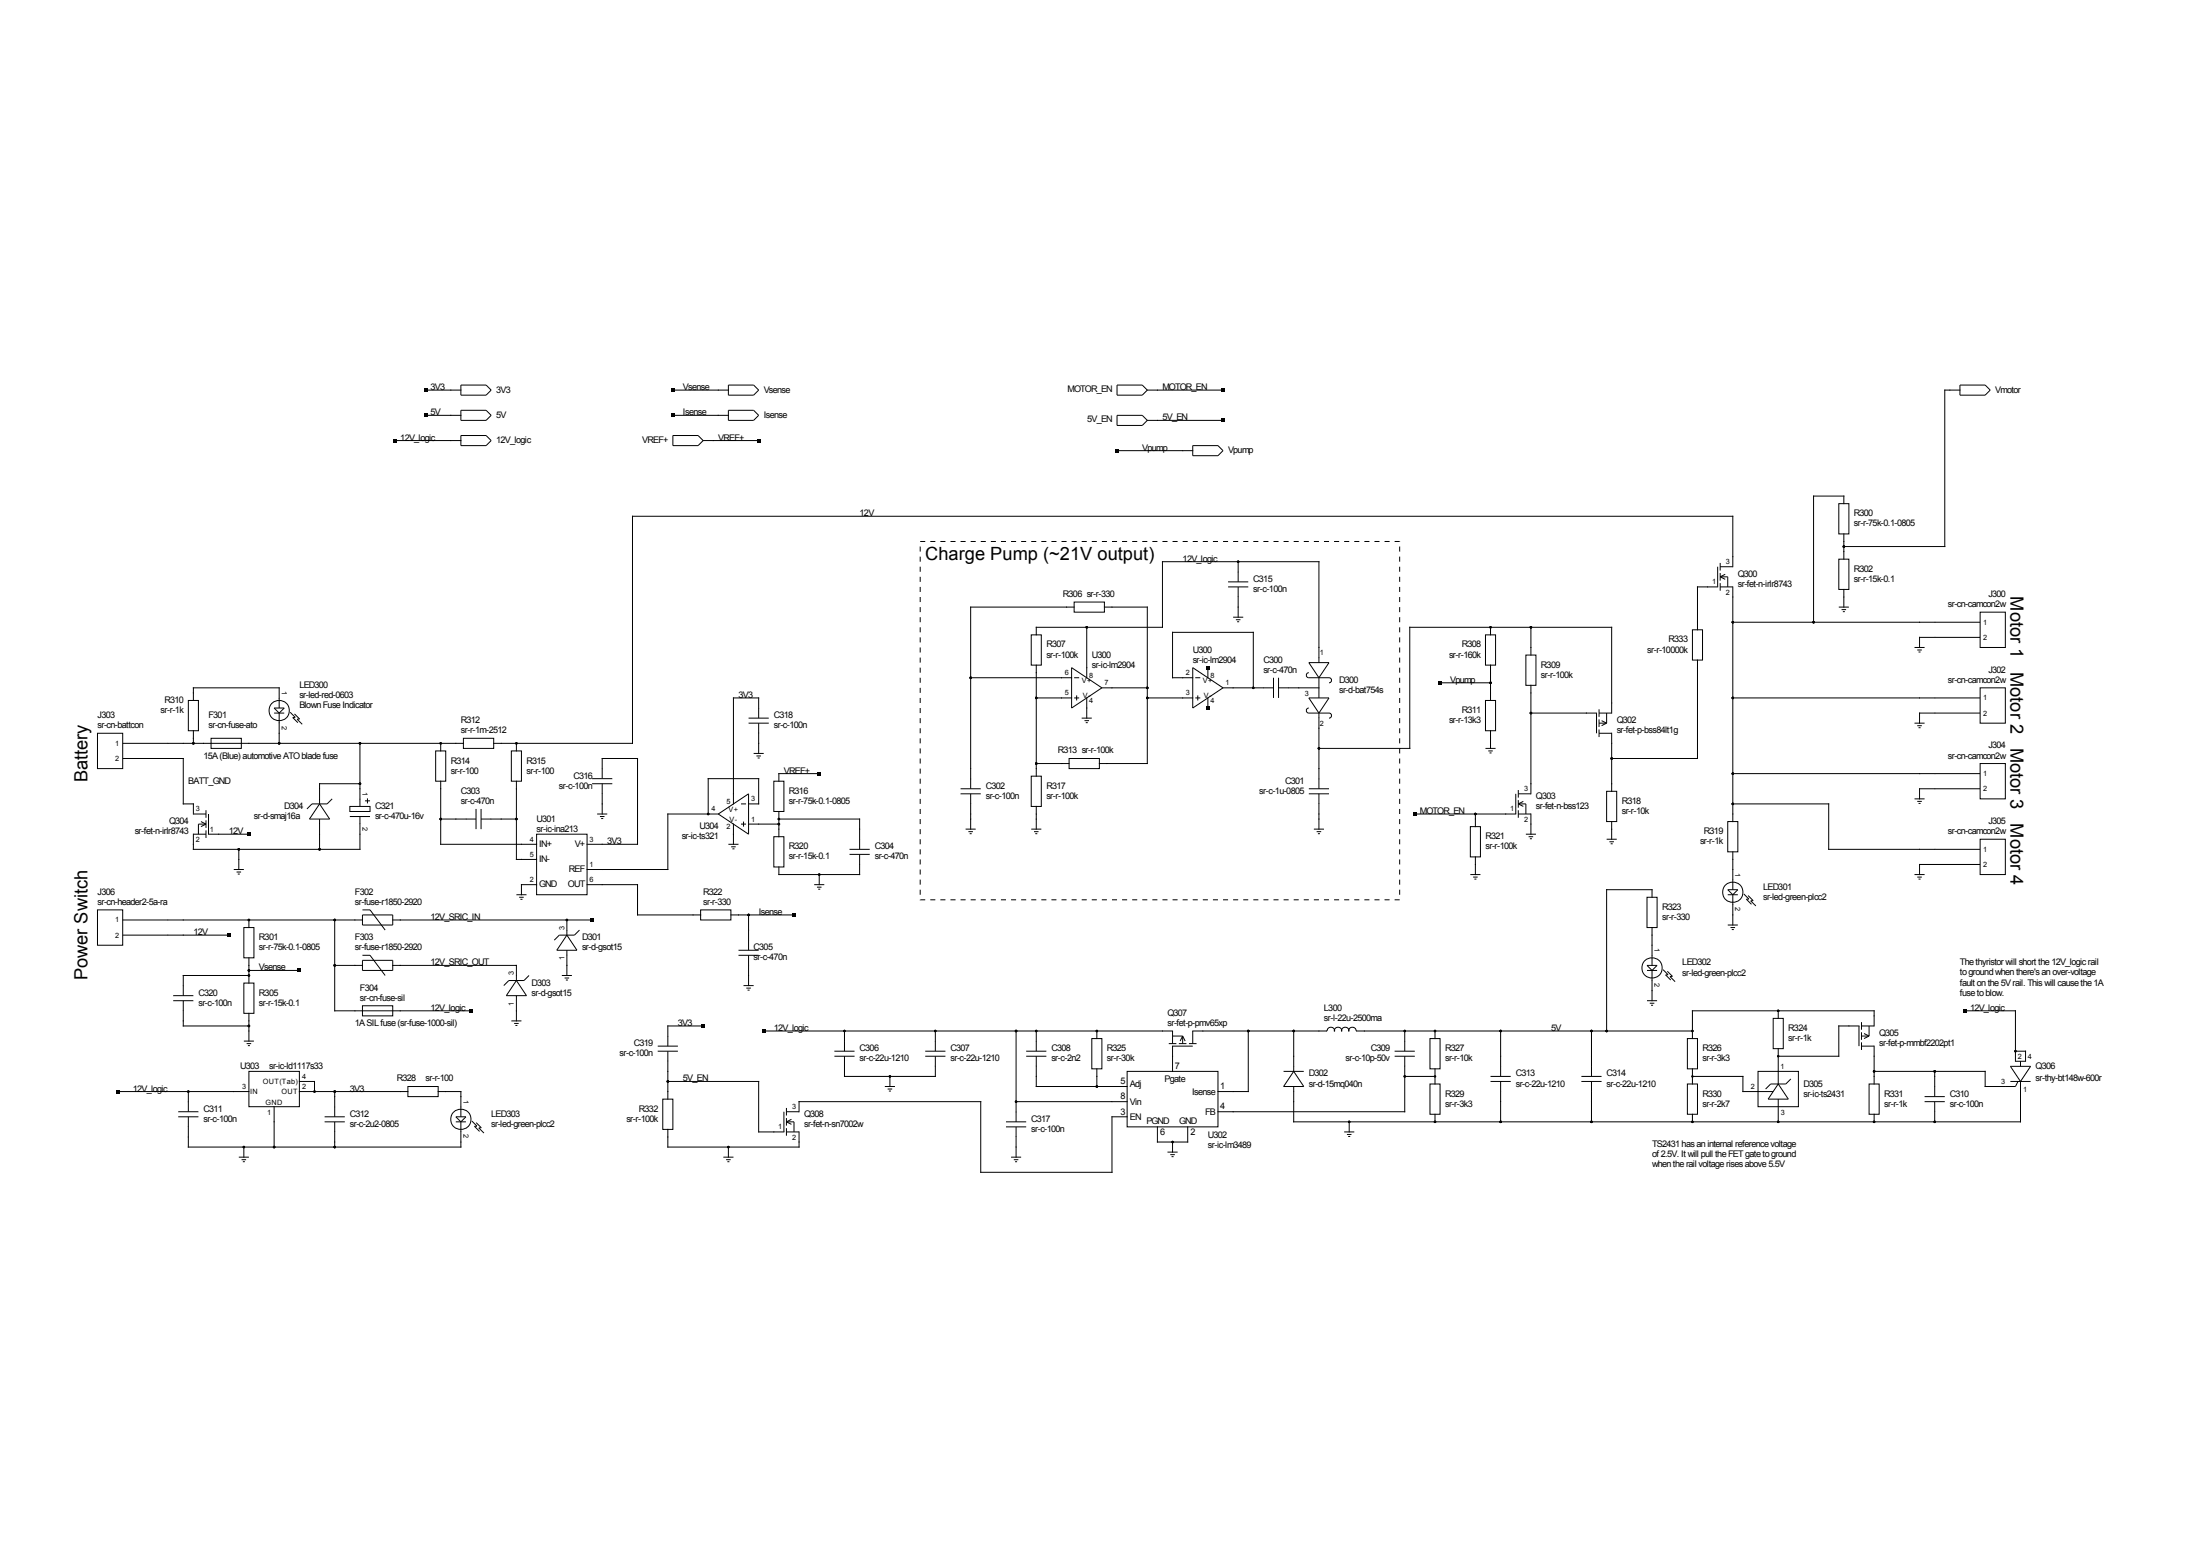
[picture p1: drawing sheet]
<svg xmlns="http://www.w3.org/2000/svg" width="297mm" height="210mm" viewBox="0 0 297 210" stroke-linecap="round" stroke-linejoin="round" font-family="sans-serif">
<g fill="none" stroke="#000" stroke-width=".13">
<path d="M53.3 59.5h8.9M57.4 52.6h4.8M57.4 56.1h4.8M62.2 52h3.4l.7 .6-.7 .7h-3.4zM62.2 55.4h3.4l.7 .7-.7 .6h-3.4zM62.2 58.8h3.4l.7 .7-.7 .6h-3.4zM90.8 52.6h7.5M90.8 56.1h7.5M90.8 58.8h3.4l.7 .7-.7 .6h-3.4zM94.9 59.5h7.5M98.3 52h3.4l.7 .6-.7 .7h-3.4zM98.3 55.4h3.4l.7 .7-.7 .6h-3.4z"/>
<path d="M150.7 52h3.4l.7 .6-.7 .7h-3.4zM150.7 56.1h3.4l.7 .6-.7 .7h-3.4zM154.8 52.6h10.2M154.8 56.7h10.2M264.5 52.6h-2.1v21.2h-13.6M264.5 52h3.4l.7 .6-.7 .7h-3.4zM150.7 60.8h10.2M160.9 60.1h3.5l.6 .7-.6 .7h-3.5zM165.7 79.2h2.7M165.7 78.5h2.7M167.1 75.8v2.7M167.1 79.2v4.1"/>
<path d="M231.8 76.5v2.7h-2.7v5.8M232.1 76.5h1.7v-6.8h-148.5v30.6h-18.7M232.1 79.2h1.7v31.7M232.1 77.8l.7 .4M232.1 76v1M232.1 77.3v1.1M232.1 78.7v1M232.1 77.8h1v1.4M232.8 77.5l-.7 .3M248.1 68h1.4v4.1h-1.4zM248.1 75.5h1.4v4.1h-1.4zM248.8 68v-1h-4.1v17"/>
<path d="M248.8 72.1v3.4M248.8 79.6v2.3M13.2 99h3.4v4.7h-3.4zM25.4 94.5h1.4v4.1h-1.4zM26.1 94.5v-1.7h11.6v2.8M26.1 98.6v1.7M28.5 99.6h4.1v1.4h-4.1zM37 96.2h1.4M37 95.6h1.4l-.7 .6zM37.7 96.2v4.1M39.2 96.1l.6 .7h-.3l.7 .7M39.7 96.3l.7 .7-.3 .1 .7 .6"/>
<path d="M62.5 99.6h4.1v1.4h-4.1zM101 97.6h2.7M101 96.9h2.7M102.4 96.9v-2.7h-3.4v14.3M102.4 97.6v4.1M131 91.5h13.6M139.2 85.7h1.3v4.1h-1.3zM139.8 94.2h4.8M139.8 85.7v-1h17.1v-8.9h21.1v13.6M139.8 89.8v15M144.6 90.1l4.1 2.7-4.1 2.8zM144.9 81.3h4.1v1.3h-4.1z"/>
<path d="M144.9 94.2h.7M144.9 91.5h.7M144.9 81.9h-13.9v24.6M145.3 93.9v.6M146 96.9h1.3M146.3 97.3h.7M146.5 97.5h.3M146.6 84.7v6.8M146.6 94.2v2.7M148.7 92.8h6.1M149 81.9h5.8v21.1h-6.5M154.8 94.2h6.1"/>
<path d="M160.9 90.1l4.1 2.7-4.1 2.8zM160.9 91.5h-2.7v-6.2h10.9v7.5M161.3 94.2h.7M161.3 91.5h.7M161.6 93.9v.6M163 90.1v1.4M163 94.2v1.4M165 92.8h6.8M166.4 83.3h1.4M166.8 83.6h.6M166.9 83.9h.3M171.8 91.5v2.7"/>
<path d="M172.5 92.8h5.5M172.5 91.5v2.7M176.6 90.8l-.2 .1-.1 .2 .1 .3 .2 .1h2.7l.3 .1 .1 .2-.1 .2-.3 .2M176.6 95.6l-.2 .1-.1 .2 .1 .2 .2 .1h2.7l.3 .1 .1 .3-.1 .2-.3 .1M176.6 94.2h2.7l-1.3 2zM176.6 89.4h2.7l-1.3 2.1zM178 91.5v2.7M178 96.2v10.3M194.3 92.2h6.8M200.4 85.7h1.4v4.1h-1.4zM200.4 94.5h1.4v4.1h-1.4zM201.1 84.7v1"/>
<path d="M201.1 89.8v4.7M201.1 98.6v2.4M205.9 88.4h1.4v4.1h-1.4zM206.6 96.2h8.8v2.8M206.6 92.5v14.6h-1.7M206.6 84.7v3.7M215.8 96.2h1.7v-11.5h-27.3v16.3h-12.2M215.8 97.6h1M215.8 99h1.7v7.8M215.8 95.7v1M215.8 97.1v1M215.8 98.5v1"/>
<path d="M216.1 97.3l.7 .3M216.8 97.6l-.7 .3M216.8 96.2v1.4M228.4 85h1.3v4.1h-1.3zM229.1 89.1v13.3h-11.6M233.8 84h33.4M233.8 94.2h33.4M248.1 81.9h1.4M248.5 82.3h.6M248.7 82.5h.2M258.3 97.6h1.4M258.3 87.4h1.4"/>
<path d="M258.7 97.9h.6M258.7 87.7h.6M258.9 98.2h.3M258.9 88h.3M267.2 82.6h3.4v4.8h-3.4zM267.2 92.8h3.4v4.8h-3.4zM267.2 86h-8.2v1.4M267.2 96.2h-8.2v1.4M16.6 102.4h8.1v6.1h1.4v1.4h1.7M16.6 100.3h45.9M27.1 110.9l.7 .3M27.8 111.2l-.7 .4"/>
<path d="M27.8 109.3v1.1M27.8 110.7v1M27.8 112.1v1M27.8 111.2h-1v1.4M28.1 109.9v2.7h5.5M31.5 117.4h1.4M31.9 117.7h.6M32.1 118h.3M32.2 114.6v2.8M43.1 108.5l1.4 2h-2.7zM43.1 110.5v4.1M44.8 107.8l-.7 .7h-2l-.7 .7"/>
<path d="M47.2 108.8h2.7v.7h-2.7zM47.2 110.2h2.7M48.6 110.2v4.4h-22.5v-2h1.7M48.6 105.8h-5.5v2.7M48.6 100.3v8.5M49.2 108.1h.7M49.6 107.7v.7M58.8 101.3h1.3v4.1h-1.3zM59.5 100.3v1M59.5 105.4v8.5h12.9M59.5 110.5h4.7M64.2 109.2v2.7"/>
<path d="M64.9 110.5h4.8M64.9 109.2v2.7M69 101.3h1.4v4.1h-1.4zM69.7 100.3v1M69.7 105.4v10.6h2.7M72.4 119.4h-2v1.4M72.4 112.6h6.8v8.2h-6.8zM79.2 119.4h6.8v4.1h8.5M79.9 105.1h2.7M79.9 105.8h2.7M80.6 109.9h1.3M81 110.2h.6"/>
<path d="M81.1 110.5h.3M81.3 105.1v-2.7h4.7v11.5h-6.8M81.3 105.8v4.1M96.9 109.9h-6.8v7.5h-10.9M96.9 109.9l4.1-2.8v5.5zM98.3 113.9h1.4M98.7 114.3h.6M98.8 114.6h.3M99 111.2v2.7M100 111.2h.7M100 108.5h.7M100.3 110.9v.7"/>
<path d="M101 111.2h4.1M101 108.5h1.4v-3.4h-6.8v4.8M101.7 101.7h1.4M102.1 102h.6M102.2 102.3h.3M104.4 105.4h1.4v4.1h-1.4zM104.4 112.9h1.4v4.1h-1.4zM105.1 110.5h10.9v4.1M105.1 109.5v3.4M109.9 119.4h1.3M110.2 119.7h.7M110.5 104.4h-5.4v1"/>
<path d="M110.5 118v1.4M114.6 114.6h2.8M114.6 115.3h2.8M116 115.3v2.7h-10.9v-1M129.6 106.5h2.7M129.6 107.1h2.7M130.3 111.9h1.4M130.7 112.2h.6M130.8 112.5h.3M131 107.1v4.8M139.2 104.8h1.3v4h-1.3zM139.2 111.9h1.3"/>
<path d="M139.5 112.2h.6M139.7 112.5h.3M139.8 108.8v3.1M139.8 103h4.5M144.3 102.4h4v1.3h-4zM176.6 106.5h2.7M176.6 107.1h2.7M177.3 111.9h1.4M177.7 112.2h.6M177.8 112.5h.3M178 107.1v4.8M198.4 111.6h1.4v4h-1.4z"/>
<path d="M198.4 118h1.4M198.8 118.4h.6M199 118.6h.2M199.1 109.9v1.7M199.1 115.6v2.4M200.4 101h1.4M200.8 101.3h.6M201 101.6h.3M204.5 107.1v2.8h-13.6M204.9 109.9h1.7v2.7M204.9 108.5h1v1.4M204.9 108.5l.7 .3"/>
<path d="M204.9 106.6v1M204.9 108v1M204.9 109.3v1.1M205.6 108.2l-.7 .3M205.9 112.6h1.4M206.3 112.9h.6M206.4 113.2h.3M216.8 113.3h1.4M216.8 106.8h1.4v4.1h-1.4zM217.2 113.6h.6M217.3 113.9h.3M217.5 110.9v2.4"/>
<path d="M233.1 110.9h1.4v4.1h-1.4zM233.8 108.5h13v6.1h20.4M233.8 104.4h33.4M233.8 115v5.1M258.3 107.8h1.4M258.3 118h1.4M258.7 108.2h.6M258.7 118.4h.6M258.9 108.4h.3M258.9 118.6h.3M267.2 103h3.4v4.8h-3.4zM267.2 113.3h3.4v4.7h-3.4z"/>
<path d="M267.2 106.5h-8.2v1.3M267.2 116.7h-8.2v1.3M13.2 122.8h3.4v4.8h-3.4zM16.6 126.2h14.3M16.6 124.2h32.3M23.4 135.1h2.7M23.4 134.4h2.7M24.7 135.1v3.4h8.9M32.9 125.2h1.4v4.1h-1.4zM32.9 132.7h1.4v4.1h-1.4zM33.6 131.7h-8.9v2.7M33.6 131h6.8"/>
<path d="M33.6 124.2v1M33.6 129.3v3.4M33.6 136.8v3.7M45.2 124.2v12.2h18.4M45.2 130.3h3.7M48.9 123.5h4.1v1.3h-4.1zM48.9 129.6h4.1v1.4h-4.1zM48.9 122.8h1l2.1 2.7M48.9 128.9h1l2.1 2.8M48.9 135.7h4.1v1.4h-4.1zM53 124.2h26.9M53 130.3h16.7v2"/>
<path d="M69 137.8h1.4M69.4 138.1h.6M69.5 138.4h.3M69.7 134.4v3.4M69.7 120.8h1.3M69.7 132.3l1.3 2.1h-2.7zM70.1 121.1h.6M70.2 121.4h.3M71.4 131.7l-.7 .6h-2l-.7 .7M75.8 131.7h1.4M76.2 132h.6M76.4 132.3h.2"/>
<path d="M76.5 126.2l1.4 2h-2.8zM76.5 124.2v2M76.5 128.2v3.5M78.2 125.5l-.7 .7h-2l-.7 .7M94.5 122.8h4.1v1.4h-4.1zM94.9 138.5h-4.8v2.7M98.6 123.5h8.5M99.7 128.9h2.7M99.7 128.2h2.7M100.3 133h1.4M100.7 133.4h.6M100.9 133.6h.2"/>
<path d="M101 123.5v4.7M101 128.9v4.1M103.1 139.1h55.1v1.7M110.4 120h.3M114 139.1v2.8M126.2 139.1v2.8M137.1 139.1v12.3M139.8 139.1v2.8M148 139.1v1.1M158.2 139.8h1.4M159.6 139.8l-.4 .7M159.6 139.8l.3 .7"/>
<path d="M159.6 139.8v1M168.4 139.1v8.2h-4M174.6 139.1v5.5M189.6 139.1v2.8M193.6 139.1v1.1M202.5 139.1v6.2M214.8 139.1v6.2M222.2 130.3h1.4l-.7 .7zM222.2 131h1.4M222.2 135.1h1.4M222.2 121.1h1.4v4.1h-1.4zM222.6 135.4h.6"/>
<path d="M222.8 135.7h.3M222.9 121.1v-1h-6.1v19M222.9 125.2v5.1M222.9 131v4.1M224.4 130.9l.7 .7h-.3l.6 .7M225 131.1l.7 .7h-.4l.7 .7M228.4 139.1h-45.4l-.1-.3-.3-.1h-.3l-.2 .1-.1 .4-.1-.4-.2-.1h-.3l-.3 .1-.1 .4v-.4l-.3-.1h-.3l-.3 .1v.4l-.1-.4-.3-.1h-.3l-.2 .1-.1 .3h-18.2v1.7M233.1 124.8h1.4M233.1 120.8h1.4M233.1 120.1h1.4l-.7 .7zM233.5 125.2h.6M233.7 125.5h.3"/>
<path d="M233.8 120.8v4M235.3 120.6l.7 .7-.3 .1 .6 .7M235.9 120.9l.7 .7h-.4l.7 .7M239.3 137.4h1.3v4.1h-1.3zM240 136.4v1M251.2 138.5h1.7v-2.1h-24.5v3.8M251.2 138v1M251.2 139.3v1M251.2 139.8h1M251.5 139.5l.7 .3M252.2 139.8l-.7 .4M252.2 138.5v1.3"/>
<path d="M265.2 136.4h6.8v6.8h1.3v-1.3h-1.3M15.9 147.3h17.7M24.1 150h2.7M24.1 150.7h2.7M25.4 147.3v2.7M25.4 150.7v4.1h36.8v-3.4M32.2 156.2h1.4M32.6 156.5h.6M32.8 156.8h.2M32.9 154.8v1.4M32.9 140.5h1.4M33.3 140.8h.6"/>
<path d="M33.4 141.1h.3M33.6 144.6h6.8v4.8h-6.8zM37 149.4v5.4M40.4 147.3h14.6M40.4 146h2v1.3M43.8 150.7h2.7M43.8 151.4h2.7M45.2 147.3v3.4M45.2 151.4v3.4M55 146.6h4.1v1.4h-4.1zM59.1 147.3h3.1v3.4M61.5 150.7h1.4l-.7 .7z"/>
<path d="M61.5 151.4h1.4M63.7 151.3l.7 .7h-.4l.7 .7M64.3 151.5l.6 .7h-.3l.7 .7M88.8 141.2h2.7M88.8 141.9h2.7M89.4 148.3h1.4v4.1h-1.4zM90.1 146h12.3v6.8h3.4v-2.8M90.1 152.4v2.4h17.7v-2h-1.7M90.1 141.9v6.4M97.6 156.2h1.4M98 156.5h.6M98.2 156.8h.2"/>
<path d="M98.3 154.8v1.4M106.1 150h1.7v-1.3h24.5v9.5h17.7v-7.5h2.1M106.1 151.4h1v1.4M106.1 151.4l.7 .3M106.1 149.5v1.1M106.1 150.9v1M106.1 152.3v1M106.8 151.1l-.7 .3M112.6 142.6h2.7M112.6 141.9h2.7M114 142.6v2.7h12.2v-2.7M119.4 146.6h1.4"/>
<path d="M119.8 147h.6M119.9 147.3h.3M120.1 145.3v1.3M124.9 142.6h2.7M124.9 141.9h2.7M135.7 151.4h2.8M135.7 152.1h2.8M136.4 156.2h1.4M136.8 156.5h.6M137 156.8h.2M137.1 148.7h15M137.1 152.1v4.1"/>
<path d="M138.5 142.6h2.7M138.5 141.9h2.7M139.8 142.6v4h12.3M147.3 140.2h1.4v4.1h-1.4zM148 144.3v2.3M152.1 144.6h12.3v7.5h-12.3zM156.2 152.1v2h4.1v-2M157.5 155.5h1.4M157.7 140.8h1M157.9 155.8h.6M158.1 156.1h.3M158.2 154.1v1.4"/>
<path d="M159.1 140.8h1M160.4 140.8h1.1M160.9 141.2h-2.7v3.4M173.2 144.6h2.7M174.6 144.6l1.3 2h-2.7zM181.4 152.8h1.3M181.8 153.1h.6M181.9 153.4h.3M182.1 151.4v1.4M188.2 142.6h2.7M188.2 141.9h2.7M189.6 142.6v7.4h-25.2"/>
<path d="M189.6 145.3h4M193 146.3h1.3v4.1h-1.3zM193 140.2h1.3v4.1h-1.3zM193.6 144.3v2M193.6 150.4v1M201.1 146h2.8M201.1 145.3h2.8M202.5 146v5.4M213.4 146h2.7M213.4 145.3h2.7M214.8 146v5.4M227.7 146.3h1.4v4.1h-1.4z"/>
<path d="M227.7 140.2h1.4v4.1h-1.4zM228.4 145.3h6.8v2h4.1M228.4 144.3v2M228.4 150.4v1M237.2 144.6h5.5v4.8h-5.5zM240 146.3l1.3 2h-2.7zM240 141.5v4.8M240 148.3v3.1M241.7 145.6l-.7 .7h-2.1l-.7 .7M250.8 141.2v-2.7h-2.7v4.1h-8.1M251.2 141.2h1.7v5.1M251.2 140.7v1"/>
<path d="M252.2 146.3h1.4v4.1h-1.4zM252.9 144.6h15v2h4.1l.3-.6M252.9 150.4v1M259.7 148.7h2.7M259.7 148h2.7M261.1 144.6v3.4M261.1 148.7v2.7M271.3 146h2.7M271.3 143.9h2.7l-1.4 2.1zM272.6 146v5.4h-98v-4.8M272.6 143.2v.7"/>
<circle cx="37.7" cy="95.9" r="1.37"/>
<circle cx="222.9" cy="130.6" r="1.37"/>
<circle cx="233.8" cy="120.4" r="1.37"/>
<circle cx="62.2" cy="151.1" r="1.37"/>
</g>
<path d="M124.2 73.1h64.7v48.3h-64.7z" fill="none" stroke="#000" stroke-width=".13" stroke-dasharray=".7 .7" stroke-linecap="butt"/>
<g fill="#000">
<path d="M53.1 59.3h.4v.4h-.4zM57.2 52.4h.4v.5h-.4zM57.2 55.8h.4v.5h-.4zM90.6 52.4h.4v.5h-.4zM90.6 55.8h.4v.5h-.4zM102.2 59.3h.4v.4h-.4zM164.8 52.4h.4v.5h-.4zM164.8 56.5h.4v.4h-.4zM150.5 60.6h.4v.4h-.4zM167 75.7h.2v.1v.2h-.2l-.1-.2zM248.7 73.6h.2l.1 .2-.1 .1h-.2l-.1-.1zM130.9 91.3h.2v.2v.1h-.2l-.1-.1z"/>
<path d="M139.8 94h.1l.1 .2-.1 .1h-.1l-.1-.1zM146.6 84.5h.1l.1 .2-.1 .1h-.1l-.1-.1zM154.7 92.7h.2l.1 .1-.1 .2h-.2l-.1-.2zM154.7 94h.2l.1 .2-.1 .1h-.2l-.1-.1zM162.8 89.9h.4v.4h-.4zM162.8 95.4h.4v.4h-.4zM169 92.7h.2l.1 .1-.1 .2h-.2l-.1-.2zM194.1 91.9h.4v.5h-.4zM201 84.5h.2l.1 .2-.1 .1h-.2v-.1zM201 92h.2l.1 .2-.1 .1h-.2v-.1zM206.5 84.5h.2v.2v.1h-.2l-.1-.1zM206.5 96.1h.2v.1v.2h-.2l-.1-.2z"/>
<path d="M233.7 94h.2l.1 .2-.1 .1h-.2v-.1zM233.7 83.8h.2l.1 .2-.1 .1h-.2v-.1zM244.6 83.8h.2l.1 .2-.1 .1h-.2l-.1-.1zM26 100.2h.2l.1 .1-.1 .2h-.2l-.1-.2zM32.1 114.5h.2l.1 .1-.1 .2h-.2v-.2zM33.4 112.4h.4v.4h-.4zM37.6 100.2h.2v.1v.2h-.2l-.1-.2zM43 114.5h.2l.1 .1-.1 .2h-.2v-.2zM48.5 100.2h.2v.1v.2h-.2l-.1-.2zM48.5 105.6h.2v.2v.1h-.2l-.1-.1zM59.4 100.2h.1l.1 .1-.1 .2h-.1l-.1-.2zM59.4 110.4h.1l.1 .1-.1 .2h-.1l-.1-.2z"/>
<path d="M69.6 100.2h.2l.1 .1-.1 .2h-.2l-.1-.2zM69.6 110.4h.2l.1 .1-.1 .2h-.2l-.1-.2zM95.5 109.7h.1l.1 .2-.1 .1h-.1l-.1-.1zM105 110.4h.2l.1 .1-.1 .2h-.2l-.1-.2zM105 111.1h.2l.1 .1-.1 .2h-.2l-.1-.2zM110.3 104.2h.5v.4h-.5zM110.5 117.9h.1l.1 .1-.1 .2h-.1l-.1-.2zM139.8 102.9h.1l.1 .1-.1 .2h-.1l-.1-.2zM177.9 100.9h.2v.1v.2h-.2l-.1-.2zM190.7 109.7h.4v.4h-.4zM199 109.7h.2l.1 .2-.1 .1h-.2l-.1-.1zM217.4 102.2h.2v.2v.1h-.2l-.1-.1z"/>
<path d="M233.7 104.3h.2l.1 .1-.1 .2h-.2v-.2zM233.7 108.3h.2l.1 .2-.1 .1h-.2v-.1zM30.7 126h.4v.4h-.4zM33.5 124h.2l.1 .2-.1 .1h-.2l-.1-.1zM33.5 130.8h.2l.1 .2-.1 .1h-.2l-.1-.1zM33.5 131.5h.2l.1 .2-.1 .1h-.2l-.1-.1zM33.5 138.3h.2l.1 .2-.1 .1h-.2l-.1-.1zM40.2 130.8h.4v.4h-.4zM45.1 124h.1l.1 .2-.1 .1h-.1l-.1-.1zM45.1 130.1h.1l.1 .2-.1 .1h-.1l-.1-.1zM63.3 136.2h.5v.4h-.5zM76.4 124h.2l.1 .2-.1 .1h-.2l-.1-.1z"/>
<path d="M79.7 124h.4v.4h-.4zM94.7 138.3h.4v.4h-.4zM100.9 123.3h.2l.1 .2-.1 .1h-.2l-.1-.1zM102.9 138.9h.4v.4h-.4zM106.9 123.3h.4v.4h-.4zM113.9 139h.1l.1 .1-.1 .2h-.1l-.1-.2zM126.1 139h.2l.1 .1-.1 .2h-.2l-.1-.2zM137 139h.2l.1 .1-.1 .2h-.2l-.1-.2zM139.8 139h.1l.1 .1-.1 .2h-.1l-.1-.2zM147.9 139h.2l.1 .1-.1 .2h-.2l-.1-.2zM168.4 139h.1l.1 .1-.1 .2h-.1l-.1-.2zM174.5 139h.1l.1 .1-.1 .2h-.1l-.1-.2z"/>
<path d="M189.5 139h.1l.1 .1-.1 .2h-.1l-.1-.2zM193.6 139h.1l.1 .1-.1 .2h-.1l-.1-.2zM202.4 139h.2l.1 .1-.1 .2h-.2l-.1-.2zM214.7 139h.1l.1 .1-.1 .2h-.1l-.1-.2zM216.7 139h.2l.1 .1-.1 .2h-.2l-.1-.2zM228.3 139h.2v.1v.2h-.2l-.1-.2zM239.9 136.3h.1l.1 .1-.1 .2h-.1l-.1-.2zM264.9 136.2h.5v.4h-.5zM15.7 147.1h.4v.4h-.4zM25.3 147.2h.2l.1 .1-.1 .2h-.2l-.1-.2zM32.8 154.7h.2l.1 .1-.1 .2h-.2l-.1-.2zM36.9 154.7h.2l.1 .1-.1 .2h-.2l-.1-.2z"/>
<path d="M42.4 147.2h.1l.1 .1-.1 .2h-.1l-.1-.2zM45.1 154.7h.1l.1 .1-.1 .2h-.1l-.1-.2zM45.1 147.2h.1l.1 .1-.1 .2h-.1l-.1-.2zM90 145.8h.2l.1 .2-.1 .1h-.2l-.1-.1zM98.2 154.7h.2l.1 .1-.1 .2h-.2l-.1-.2zM120 145.1h.2l.1 .2-.1 .1h-.2l-.1-.1zM137 148.5h.2l.1 .2-.1 .1h-.2l-.1-.1zM147.9 146.5h.2l.1 .1-.1 .2h-.2l-.1-.2zM158.1 154h.2l.1 .1-.1 .2h-.2v-.2zM182 151.3h.1l.1 .1-.1 .2h-.1l-.1-.2zM189.5 145.1h.1l.1 .2-.1 .1h-.1l-.1-.1zM193.6 151.3h.1l.1 .1-.1 .2h-.1l-.1-.2z"/>
<path d="M193.6 145.1h.1l.1 .2-.1 .1h-.1l-.1-.1zM202.4 151.3h.2l.1 .1-.1 .2h-.2l-.1-.2zM214.7 151.3h.1l.1 .1-.1 .2h-.1l-.1-.2zM228.3 151.3h.2v.1v.2h-.2l-.1-.2zM228.3 145.1h.2v.2v.1h-.2l-.1-.1zM239.9 151.3h.1l.1 .1-.1 .2h-.1l-.1-.2zM239.9 142.4h.1l.1 .2-.1 .1h-.1l-.1-.1zM252.8 151.3h.2l.1 .1-.1 .2h-.2l-.1-.2zM252.8 144.4h.2l.1 .2-.1 .1h-.2l-.1-.1zM261 151.3h.1l.1 .1-.1 .2h-.1l-.1-.2zM261 144.4h.1l.1 .2-.1 .1h-.1l-.1-.1zM271.9 141.7h.1l.1 .2-.1 .1h-.1l-.1-.1z"/>
</g>
<g font-size="2.5">
<text x="124.9" y="75.6">Charge Pump (~21V output)</text>
<text x="271.3" y="80.5" transform="rotate(90 271.3 80.5)">Motor 1</text>
<text x="271.3" y="90.7" transform="rotate(90 271.3 90.7)">Motor 2</text>
<text x="271.3" y="100.9" transform="rotate(90 271.3 100.9)">Motor 3</text>
<text x="11.8" y="105.6" transform="rotate(-90 11.8 105.6)">Battery</text>
<text x="271.3" y="111.1" transform="rotate(90 271.3 111.1)">Motor 4</text>
<text x="11.8" y="132.3" transform="rotate(-90 11.8 132.3)">Power Switch</text>
</g>
<g font-size="1.2">
<text x="58.1" y="52.6">3V3</text>
<text x="67" y="53">3V3</text>
<text x="92.2" y="52.6">Vsense</text>
<text x="103.1" y="53">Vsense</text>
<text x="144.1" y="52.9">MOTOR_EN</text>
<text x="156.9" y="52.6">MOTOR_EN</text>
<text x="269.2" y="53">Vmotor</text>
<text x="54" y="59.5">12V_logic</text>
<text x="58.1" y="56.1">5V</text>
<text x="67" y="56.4">5V</text>
<text x="67" y="59.7">12V_logic</text>
<text x="86.7" y="59.8">VREF+</text>
<text x="92.2" y="56.1">Isense</text>
<text x="96.9" y="59.5">VREF+</text>
<text x="103.1" y="56.4">Isense</text>
<text x="146.7" y="57">5V_EN</text>
<text x="156.9" y="56.7">5V_EN</text>
<text x="154.1" y="60.8">Vpump</text>
<text x="165.7" y="61.1">Vpump</text>
<text x="116" y="69.7">12V</text>
<text x="250.2" y="69.7">R300</text>
<text x="250.2" y="71">sr-r-75k-0.1-0805</text>
<text x="159.6" y="75.8">12V_logic</text>
<text x="234.5" y="77.8">Q300</text>
<text x="250.2" y="77.2">R302</text>
<text x="143.4" y="80.6">R306 sr-r-330</text>
<text x="169.1" y="78.5">C315</text>
<text x="169.1" y="79.9">sr-c-100n</text>
<text x="234.5" y="79.2">sr-fet-n-irlr8743</text>
<text x="250.2" y="78.5">sr-r-15k-0.1</text>
<text x="262.8" y="81.9">sr-cn-camcon2w</text>
<text x="268.3" y="80.6">J300</text>
<text x="141.2" y="87.4">R307</text>
<text x="141.2" y="88.7">sr-r-100k</text>
<text x="147.3" y="88.7">U300</text>
<text x="160.9" y="88.1">U300</text>
<text x="160.9" y="89.4">sr-ic-lm2904</text>
<text x="170.5" y="89.4">C300</text>
<text x="195.5" y="88.7">sr-r-160k</text>
<text x="197.2" y="87.4">R308</text>
<text x="222.3" y="88.1">sr-r-10000k</text>
<text x="225.2" y="86.7">R333</text>
<text x="22.2" y="94.9">R310</text>
<text x="40.4" y="92.8">LED300</text>
<text x="40.4" y="94.2">sr-led-red-0603</text>
<text x="40.4" y="95.6">Blown Fuse Indicator</text>
<text x="99.7" y="94.2">3V3</text>
<text x="147.3" y="90.1">sr-ic-lm2904</text>
<text x="170.5" y="90.8">sr-c-470n</text>
<text x="180.7" y="92.2">D300</text>
<text x="180.7" y="93.5">sr-d-bat754s</text>
<text x="195.7" y="92.2">Vpump</text>
<text x="207.9" y="90.1">R309</text>
<text x="207.9" y="91.5">sr-r-100k</text>
<text x="262.8" y="92.2">sr-cn-camcon2w</text>
<text x="268.3" y="90.8">J302</text>
<text x="13.2" y="96.9">J303</text>
<text x="13.2" y="98.3">sr-cn-battcon</text>
<text x="21.7" y="96.2">sr-r-1k</text>
<text x="28.1" y="96.9">F301</text>
<text x="28.1" y="98.3">sr-cn-fuse-ato</text>
<text x="62.2" y="97.6">R312</text>
<text x="62.2" y="99">sr-r-1m-2512</text>
<text x="104.4" y="96.9">C318</text>
<text x="104.4" y="98.3">sr-c-100n</text>
<text x="142.8" y="101.7">R313 sr-r-100k</text>
<text x="195.5" y="97.6">sr-r-13k3</text>
<text x="197.2" y="96.2">R311</text>
<text x="218.2" y="97.6">Q302</text>
<text x="218.2" y="99">sr-fet-p-bss84lt1g</text>
<text x="268.3" y="101">J304</text>
<text x="25.4" y="105.8">BATT_GND</text>
<text x="27.5" y="102.4">15A (Blue) automotive ATO blade fuse</text>
<text x="60.8" y="103">R314</text>
<text x="60.8" y="104.4">sr-r-100</text>
<text x="62.2" y="107.1">C303</text>
<text x="71" y="103">R315</text>
<text x="71" y="104.4">sr-r-100</text>
<text x="75.4" y="106.5">sr-c-100n</text>
<text x="77.4" y="105.1">C316</text>
<text x="105.8" y="104.4">VREF+</text>
<text x="106.5" y="107.1">R316</text>
<text x="133" y="106.5">C302</text>
<text x="133" y="107.8">sr-c-100n</text>
<text x="141.2" y="106.5">R317</text>
<text x="141.2" y="107.8">sr-r-100k</text>
<text x="169.9" y="107.1">sr-c-1u-0805</text>
<text x="173.4" y="105.8">C301</text>
<text x="207.3" y="107.8">Q303</text>
<text x="262.8" y="102.4">sr-cn-camcon2w</text>
<text x="18.2" y="112.6">sr-fet-n-irlr8743</text>
<text x="22.8" y="111.2">Q304</text>
<text x="30.9" y="112.6">12V</text>
<text x="34.3" y="110.5">sr-d-smaj16a</text>
<text x="38.4" y="109.2">D304</text>
<text x="50.6" y="109.2">C321</text>
<text x="50.6" y="110.5">sr-c-470u-16v</text>
<text x="62.2" y="108.5">sr-c-470n</text>
<text x="72.4" y="110.9">U301</text>
<text x="72.4" y="112.2">sr-ic-ina213</text>
<text x="81.9" y="113.9">3V3</text>
<text x="92" y="113.3">sr-ic-ts321</text>
<text x="94.4" y="111.9">U304</text>
<text x="106.5" y="108.5">sr-r-75k-0.1-0805</text>
<text x="191.6" y="109.9">MOTOR_EN</text>
<text x="200.4" y="113.3">R321</text>
<text x="207.3" y="109.2">sr-fet-n-bss123</text>
<text x="218.8" y="108.5">R318</text>
<text x="218.8" y="109.9">sr-r-10k</text>
<text x="229.4" y="113.9">sr-r-1k</text>
<text x="229.9" y="112.6">R319</text>
<text x="262.8" y="112.6">sr-cn-camcon2w</text>
<text x="268.3" y="111.2">J305</text>
<text x="72.7" y="114.3">IN+</text>
<text x="72.7" y="116.4">IN-</text>
<text x="72.7" y="119.8">GND</text>
<text x="76.6" y="119.8">OUT</text>
<text x="76.8" y="117.7">REF</text>
<text x="77.6" y="114.3">V+</text>
<text x="106.5" y="114.6">R320</text>
<text x="106.5" y="116">sr-r-15k-0.1</text>
<text x="118" y="114.6">C304</text>
<text x="118" y="116">sr-c-470n</text>
<text x="200.4" y="114.6">sr-r-100k</text>
<text x="13.2" y="120.8">J306</text>
<text x="13.2" y="122.1">sr-cn-header2-5a-ra</text>
<text x="47.9" y="120.8">F302</text>
<text x="47.9" y="122.1">sr-fuse-r1850-2920</text>
<text x="58.1" y="124.2">12V_SRIC_IN</text>
<text x="94.9" y="120.8">R322</text>
<text x="94.9" y="122.1">sr-r-330</text>
<text x="102.4" y="123.5">Isense</text>
<text x="224.3" y="122.8">R323</text>
<text x="224.3" y="124.2">sr-r-330</text>
<text x="237.9" y="120.1">LED301</text>
<text x="237.9" y="121.4">sr-led-green-plcc2</text>
<text x="26.1" y="126.2">12V</text>
<text x="34.9" y="126.9">R301</text>
<text x="34.9" y="128.2">sr-r-75k-0.1-0805</text>
<text x="34.9" y="131">Vsense</text>
<text x="47.9" y="126.9">F303</text>
<text x="47.9" y="128.2">sr-fuse-r1850-2920</text>
<text x="58.1" y="130.3">12V_SRIC_OUT</text>
<text x="78.5" y="126.9">D301</text>
<text x="78.5" y="128.2">sr-d-gsot15</text>
<text x="101.7" y="128.2">C305</text>
<text x="101.7" y="129.6">sr-c-470n</text>
<text x="227" y="130.3">LED302</text>
<text x="227" y="131.7">sr-led-green-plcc2</text>
<text x="264.5" y="130.3">The thyristor will short the 12V_logic rail</text>
<text x="264.5" y="131.6">to ground when there's an over-voltage</text>
<text x="26.8" y="134.4">C320</text>
<text x="26.8" y="135.7">sr-c-100n</text>
<text x="34.9" y="134.4">R305</text>
<text x="34.9" y="135.7">sr-r-15k-0.1</text>
<text x="48.6" y="133.7">F304</text>
<text x="48.6" y="135.1">sr-cn-fuse-sil</text>
<text x="58.1" y="136.4">12V_logic</text>
<text x="71.7" y="133">D303</text>
<text x="71.7" y="134.4">sr-d-gsot15</text>
<text x="157.5" y="137.1">Q307</text>
<text x="178.7" y="136.4">L300</text>
<text x="178.7" y="137.8">sr-l-22u-2500ma</text>
<text x="264.5" y="133">fault on the 5V rail. This will cause the 1A</text>
<text x="264.5" y="134.4">fuse to blow.</text>
<text x="265.8" y="136.4">12V_logic</text>
<text x="47.9" y="138.5">1A SIL fuse (sr-fuse-1000-sil)</text>
<text x="83.6" y="142.6">sr-c-100n</text>
<text x="85.5" y="141.2">C319</text>
<text x="91.5" y="138.5">3V3</text>
<text x="104.4" y="139.1">12V_logic</text>
<text x="116" y="141.9">C306</text>
<text x="116" y="143.2">sr-c-22u-1210</text>
<text x="128.3" y="141.9">C307</text>
<text x="128.3" y="143.2">sr-c-22u-1210</text>
<text x="141.9" y="141.9">C308</text>
<text x="141.9" y="143.2">sr-c-2n2</text>
<text x="149.4" y="141.9">R325</text>
<text x="149.4" y="143.2">sr-r-30k</text>
<text x="157.5" y="138.5">sr-fet-p-pmv65xp</text>
<text x="181.6" y="143.2">sr-c-10p-50v</text>
<text x="185" y="141.9">C309</text>
<text x="195" y="141.9">R327</text>
<text x="195" y="143.2">sr-r-10k</text>
<text x="209.3" y="139.1">5V</text>
<text x="229.7" y="141.9">R326</text>
<text x="229.7" y="143.2">sr-r-3k3</text>
<text x="241.3" y="139.1">R324</text>
<text x="241.3" y="140.5">sr-r-1k</text>
<text x="253.6" y="139.8">Q305</text>
<text x="253.6" y="141.2">sr-fet-p-mmbf2202pt1</text>
<text x="17.9" y="147.3">12V_logic</text>
<text x="32.4" y="144.3">U303</text>
<text x="36.3" y="144.3">sr-ic-ld1117s33</text>
<text x="47.2" y="147.3">3V3</text>
<text x="53.5" y="146">R328</text>
<text x="57.4" y="146">sr-r-100</text>
<text x="92.2" y="146">5V_EN</text>
<text x="151.2" y="148.4">8</text>
<text x="151.2" y="146.3">5</text>
<text x="152.5" y="149.1">Vin</text>
<text x="152.5" y="146.7">Adj</text>
<text x="157.1" y="146">Pgate</text>
<text x="158.5" y="144.3">7</text>
<text x="160.9" y="147.7">Isense</text>
<text x="164.7" y="147">1</text>
<text x="164.7" y="149.7">4</text>
<text x="176.6" y="145.3">D302</text>
<text x="176.6" y="146.6">sr-d-15mq040n</text>
<text x="195" y="148">R329</text>
<text x="195" y="149.4">sr-r-3k3</text>
<text x="204.5" y="145.3">C313</text>
<text x="204.5" y="146.6">sr-c-22u-1210</text>
<text x="216.8" y="145.3">C314</text>
<text x="216.8" y="146.6">sr-c-22u-1210</text>
<text x="229.7" y="148">R330</text>
<text x="229.7" y="149.4">sr-r-2k7</text>
<text x="243.4" y="146.6">D305</text>
<text x="243.4" y="148">sr-ic-ts2431</text>
<text x="254.3" y="148">R331</text>
<text x="254.3" y="149.4">sr-r-1k</text>
<text x="263.1" y="148">C310</text>
<text x="263.1" y="149.4">sr-c-100n</text>
<text x="274.7" y="144.3">Q306</text>
<text x="274.7" y="146">sr-thy-bt148w-600r</text>
<text x="27.5" y="150">C311</text>
<text x="27.5" y="151.4">sr-c-100n</text>
<text x="47.2" y="150.7">C312</text>
<text x="47.2" y="152.1">sr-c-2u2-0805</text>
<text x="66.3" y="150.7">LED303</text>
<text x="66.3" y="152.1">sr-led-green-plcc2</text>
<text x="84.5" y="151.4">sr-r-100k</text>
<text x="86.2" y="150">R332</text>
<text x="108.5" y="150.7">Q308</text>
<text x="108.5" y="152.1">sr-fet-n-sn7002w</text>
<text x="139.2" y="151.4">C317</text>
<text x="139.2" y="152.8">sr-c-100n</text>
<text x="151.2" y="150.4">3</text>
<text x="152.5" y="151.1">EN</text>
<text x="154.7" y="151.7">PGND</text>
<text x="156.6" y="153.2">6</text>
<text x="159.1" y="151.7">GND</text>
<text x="160.6" y="153.2">2</text>
<text x="162.6" y="150.5">FB</text>
<text x="163" y="153.5">U302</text>
<text x="163" y="154.9">sr-ic-lm3489</text>
<text x="222.9" y="154.8">TS2431 has an internal reference voltage</text>
<text x="222.9" y="156.2">of 2.5V. It will pull the FET gate to ground</text>
<text x="222.9" y="157.5">when the rail voltage rises above 5.5V</text>
</g>
<g font-size="1">
<text x="232.9" y="76.1">3</text>
<text x="231" y="78.9">1</text>
<text x="232.9" y="80.3">2</text>
<text x="178.1" y="88.4">1</text>
<text x="267.6" y="86.4">2</text>
<text x="267.6" y="84.3">1</text>
<text x="38" y="93.3" transform="rotate(90 38 93.3)">1</text>
<text x="143.7" y="93.9">5</text>
<text x="143.7" y="91.1">6</text>
<text x="146" y="92.2">V+</text>
<text x="146.1" y="94.2">V-</text>
<text x="147" y="91.5">8</text>
<text x="147" y="94.9">4</text>
<text x="149" y="92.5">7</text>
<text x="160" y="93.9">3</text>
<text x="160" y="91.1">2</text>
<text x="162.3" y="92.2">V+</text>
<text x="162.5" y="94.2">V-</text>
<text x="163.3" y="91.5">8</text>
<text x="163.3" y="94.9">4</text>
<text x="165.4" y="92.5">1</text>
<text x="176.1" y="93.9">3</text>
<text x="267.6" y="94.5">1</text>
<text x="15.5" y="100.7">1</text>
<text x="38" y="97.9" transform="rotate(90 38 97.9)">2</text>
<text x="178.1" y="97.9">2</text>
<text x="267.6" y="96.6">2</text>
<text x="15.5" y="102.7">2</text>
<text x="48.9" y="106.9" transform="rotate(90 48.9 106.9)">1</text>
<text x="205.7" y="106.8">3</text>
<text x="267.6" y="106.8">2</text>
<text x="267.6" y="104.8">1</text>
<text x="26.4" y="109.5">3</text>
<text x="26.4" y="113.7">2</text>
<text x="28.3" y="112.2">1</text>
<text x="48.9" y="111.6" transform="rotate(90 48.9 111.6)">2</text>
<text x="71.5" y="113.6">4</text>
<text x="79.6" y="113.6">3</text>
<text x="96" y="109.5">4</text>
<text x="98" y="108.5">5</text>
<text x="98" y="111.9">2</text>
<text x="98.3" y="109.6">V+</text>
<text x="98.4" y="110.9">V-</text>
<text x="101.4" y="110.9">1</text>
<text x="101.4" y="108.2">3</text>
<text x="203.8" y="109.5">1</text>
<text x="205.7" y="111">2</text>
<text x="71.5" y="115.6">5</text>
<text x="71.5" y="119.1">2</text>
<text x="79.6" y="117">1</text>
<text x="79.6" y="119.1">6</text>
<text x="234.2" y="117.8" transform="rotate(90 234.2 117.8)">1</text>
<text x="267.6" y="117">2</text>
<text x="267.6" y="115">1</text>
<text x="15.5" y="124.5">1</text>
<text x="76.2" y="125.5" transform="rotate(-90 76.2 125.5)">3</text>
<text x="234.2" y="122.5" transform="rotate(90 234.2 122.5)">2</text>
<text x="15.5" y="126.5">2</text>
<text x="69.3" y="131.7" transform="rotate(-90 69.3 131.7)">3</text>
<text x="76.2" y="129.6" transform="rotate(-90 76.2 129.6)">1</text>
<text x="223.3" y="128" transform="rotate(90 223.3 128)">1</text>
<text x="69.3" y="135.7" transform="rotate(-90 69.3 135.7)">1</text>
<text x="223.3" y="132.7" transform="rotate(90 223.3 132.7)">2</text>
<text x="272.3" y="142.9">2</text>
<text x="273.6" y="142.9">4</text>
<text x="32.7" y="147">3</text>
<text x="33.8" y="147.7">IN</text>
<text x="35.5" y="146.2">OUT(Tab)</text>
<text x="35.8" y="149.2">GND</text>
<text x="38" y="147.7">OUT</text>
<text x="40.8" y="145.6">4</text>
<text x="40.8" y="147">2</text>
<text x="62.5" y="148.4" transform="rotate(90 62.5 148.4)">1</text>
<text x="106.9" y="149.7">3</text>
<text x="236.3" y="147">2</text>
<text x="240.3" y="144.3">1</text>
<text x="270" y="146.3">3</text>
<text x="273" y="147.4">1</text>
<text x="36.1" y="150.5">1</text>
<text x="62.5" y="153.1" transform="rotate(90 62.5 153.1)">2</text>
<text x="105" y="152.4">1</text>
<text x="106.9" y="153.9">2</text>
<text x="240.3" y="150.5">3</text>
</g>
</svg>
